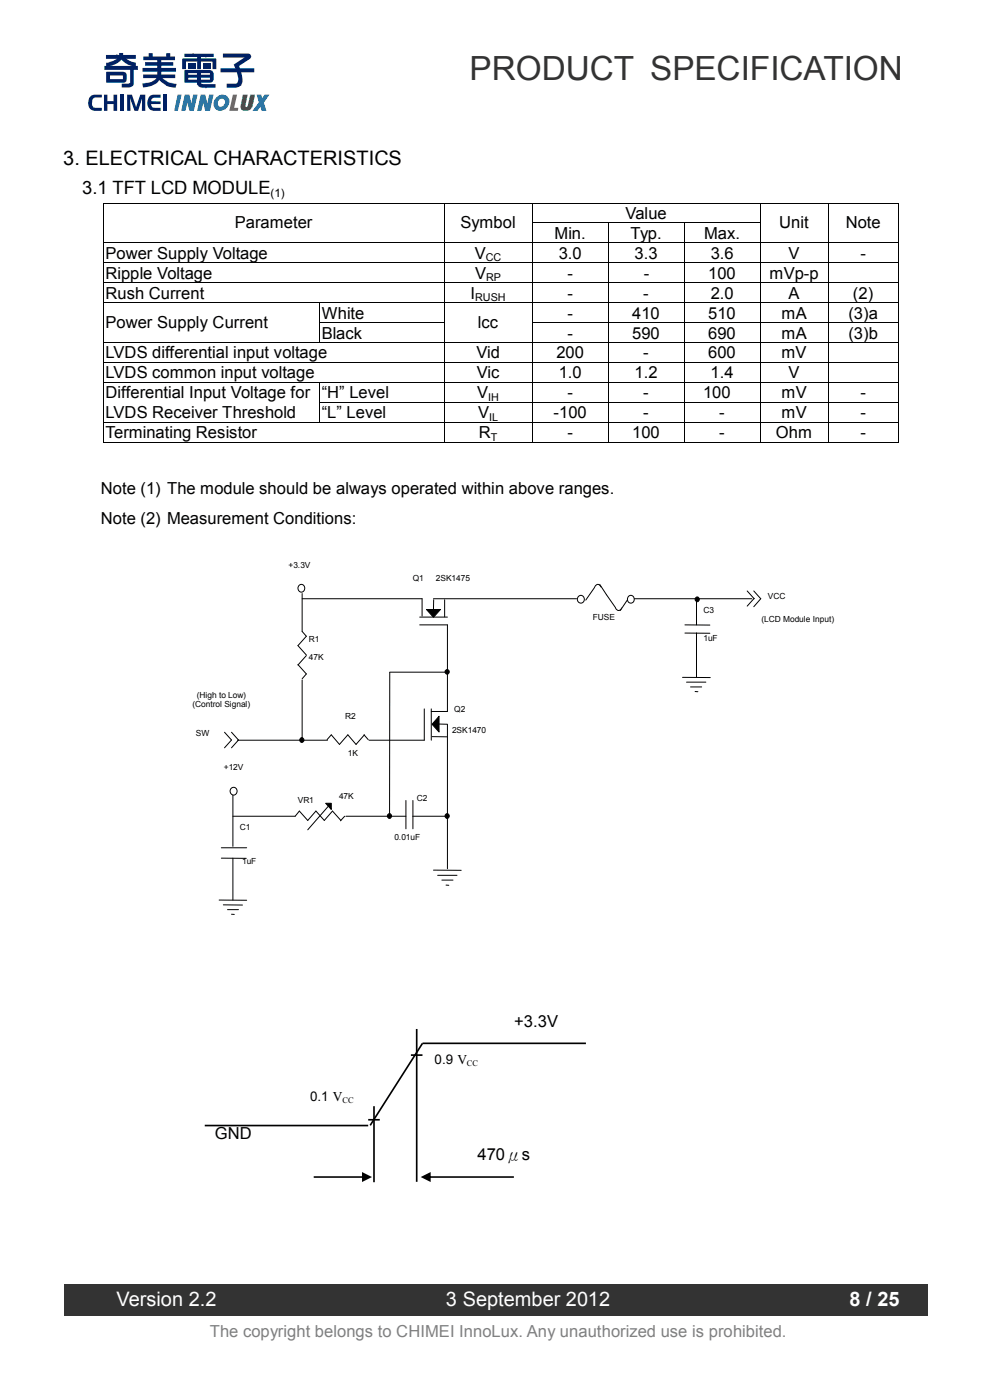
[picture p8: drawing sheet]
<svg xmlns="http://www.w3.org/2000/svg" width="210mm" height="297mm" viewBox="0 0 210 297" stroke-linecap="round" stroke-linejoin="round" font-family="sans-serif">
<path d="M13.8 272.3h183v6.8h-183z" fill-rule="evenodd" fill="#333"/>
<g fill="#002063">
<path d="M34.7 20.1h.8v3.4h-.8z" fill-rule="evenodd"/>
<path d="M31.9 20.3l.6-.2h1.6v.6h-1.2a.73 .73 0 0 0-.8 .8h2v.6h-2.1l.4 .7 1.7 .1v.6a3.3 3.3 0 0 1-2.1-.2 1.95 1.95 0 0 1-.1-3z" fill-rule="evenodd"/>
<path d="M27 20.1h1l.9 2.6 .9-2.6h1v3.4h-.7v-2.7l-.8 2.7h-.8l-.9-2.7 .1 2.7h-.7z" fill-rule="evenodd"/>
<path d="M25.5 20.1h.7v3.4h-.7z" fill-rule="evenodd"/>
<path d="M22.1 20.1h.7v1.4h1.3v-1.4h.7v3.4h-.7v-1.4h-1.3v1.4h-.7z" fill-rule="evenodd"/>
<path d="M19.3 20.3l.7-.2h1.6v.6h-1.2a.9 .9 0 0 0-.9 1.2l.1 .5 .2 .4 1.8 .1v.6a3.4 3.4 0 0 1-2.1-.2 2.01 2.01 0 0 1-.2-3z" fill-rule="evenodd"/>
</g>
<g fill="#007cc5">
<path d="M37.7 20.1h.8l-.8 3.4h-.7z" fill-rule="evenodd"/>
<path d="M39.2 20.1h1l.4 1.8 .4-1.8h.9l-.8 3.4h-.9l-.4-1.7-.5 1.7h-.9z" fill-rule="evenodd"/>
<path d="M42.6 20.1h.9l.5 1.8 .4-1.8h.9l-.8 3.4h-1l-.4-1.7-.4 1.7h-.9z" fill-rule="evenodd"/>
</g>
<path d="M49.4 20.1h.9l-.6 2.8h.8v.6h-1.9z" fill-rule="evenodd" fill="#df3232"/>
<path d="M51.5 20.1h1l-.4 2.2 .1 .4 .3-.2 .6-2.4h1l-.5 2.4a1.51 1.51 0 0 1-2.5 .6l-.1-.5z" fill-rule="evenodd" fill="#0e9f35"/>
<g fill="#007cc5">
<path d="M54.4 20.1h1l.2 .8 .5-.8h1l-1.1 1.7 .5 1.7h-1l-.3-.9-.6 .9h-1l1.3-1.8z" fill-rule="evenodd"/>
<path d="M45.9 20.7a1.57 1.57 0 0 0-.3 2.4 1.57 1.57 0 0 0 2.4-.2 1.56 1.56 0 0 0 .3-2.4 1.56 1.56 0 0 0-2.4 .2zM46.4 21.2a.78 .78 0 0 1 1.2 0 .78 .78 0 0 1-.1 1.2 .77 .77 0 0 1-1.2 0 .77 .77 0 0 1 .1-1.2z" fill-rule="evenodd"/>
</g>
<g fill="#002063">
<path d="M30.4 12h1.1v-.7h.9v.7h2.9v-.7h.8v.7h1v.8h-2.9v.4h2.5v.7h-2.5v.5h3.1v.8h-3.1v.6h3v.8h-2.7a4 4 0 0 0 3 1.2l-.2 .8a4.3 4.3 0 0 1-3.5-1.6 4.3 4.3 0 0 1-3.4 1.6l-.2-.9a3.5 3.5 0 0 0 3-1.1h-2.8v-.8h3v-.6h-3.2v-.8h3.2v-.5h-2.6v-.7h2.6v-.4h-3z"/>
<path d="M47.3 11.4h5.4a.62 .62 0 0 1 .5 .4 .62 .62 0 0 1-.2 .7l-2.3 1.5 .2 .5h3v.8h-2.8l.3 .8a1.79 1.79 0 0 1-.7 2.3l-.7 .2h-1.9v-.8h2l.4-.4v-.8l-.3-1.3h-3.4v-.8h3.1l-.3-.8 2.3-1.5h-4.6z"/>
<path d="M43.1 13.4h1.6v.4h-1.6z"/>
<path d="M43.1 14h1.6v.5h-1.6z"/>
<path d="M39.1 11.4h6.2v.7h-2.7v.3h3.2l.1 .1v2.2h-.8v-1.6h-2.5v1.6h-.8v-1.6h-2.3v1.6h-.8v-2.2l3.1-.1v-.3h-2.7z"/>
<path d="M39.8 13.4h1.7v.4h-1.7z"/>
<path d="M39.8 14h1.7v.5h-1.7z"/>
<path d="M22.6 15.3v2.2h3.7l.3-.1 .2-.4a1.88 1.88 0 0 0-.1-1.5l-.6-.3zM23.3 16h2.8v.8h-2.8z"/>
<path d="M22.5 11.7v.8h2.3l-1.7 .8h-.6v.7h-.4v.8h5.5v2.7l-.4 .3h-1.4v.8a3.2 3.2 0 0 0 2.2-.3l.4-.4v-3.1h.9v-.8h-.5v-.7l-1-.2-1-.6h2v-.8h-2.7v-.5h-.8v.5zM23.2 14a4 4 0 0 0 2.5-1.3l1.6 1.1 1.1 .2z"/>
<path d="M39.2 14.8l-.1 .2v2.5h2.7a1.15 1.15 0 0 0 1.1 1.1h2.8v-.8h-2.7l-.4-.3h1.9l.5-.1 .3-.6v-1.2a1.01 1.01 0 0 0-.8-.8zM42.6 15.5h1.9v.4h-1.9zM42.6 16.5h1.9v.4h-1.9zM39.9 16.5h1.9v.4h-1.8zM39.9 15.5h1.9v.4h-1.9z"/>
</g>
<g fill="#000">
<path d="M21.8 43h.2v.2h-.2zM21.8 47.2h.2v.2h-.2zM21.8 51.5h.2v.1h-.2zM21.8 55.7h.2v.2h-.2zM94.1 43h.2v.2h-.2zM94.1 47.2h.2v.2h-.2zM94.1 51.5h.2v.1h-.2zM94.1 55.7h.2v.2h-.2zM112.8 43h.2v.2h-.2zM112.8 47.2h.2v.2h-.2zM112.8 51.5h.2v.1h-.2zM112.8 55.7h.2v.2h-.2z"/>
<path d="M128.9 47.2h.2v.2h-.2zM128.9 51.5h.2v.1h-.2zM128.9 55.7h.2v.2h-.2zM145 47.2h.2v.2h-.2zM145 51.5h.2v.1h-.2zM145 55.7h.2v.2h-.2zM161.2 43h.1v.2h-.1zM161.2 47.2h.1v.2h-.1zM161.2 51.5h.1v.1h-.1zM161.2 55.7h.1v.2h-.1zM175.6 43h.2v.2h-.2zM175.6 47.2h.2v.2h-.2z"/>
<path d="M175.6 51.5h.2v.1h-.2zM175.6 55.7h.2v.2h-.2zM190.4 43h.2v.2h-.2zM190.4 47.2h.2v.2h-.2zM190.4 51.5h.2v.1h-.2zM190.4 55.7h.2v.2h-.2zM21.8 59.9h.2v.2h-.2zM21.8 64.2h.2v.1h-.2zM21.8 68.4h.2v.2h-.2zM21.8 72.6h.2v.2h-.2zM21.8 76.9h.2v.1h-.2zM67.6 64.2h.2v.1h-.2z"/>
<path d="M67.6 68.4h.2v.2h-.2zM67.6 72.6h.2v.2h-.2zM94.1 59.9h.2v.2h-.2zM94.1 64.2h.2v.1h-.2zM94.1 68.4h.2v.2h-.2zM94.1 72.6h.2v.2h-.2zM94.1 76.9h.2v.1h-.2zM112.8 59.9h.2v.2h-.2zM112.8 64.2h.2v.1h-.2zM112.8 68.4h.2v.2h-.2zM112.8 72.6h.2v.2h-.2zM112.8 76.9h.2v.1h-.2z"/>
<path d="M128.9 59.9h.2v.2h-.2zM128.9 64.2h.2v.1h-.2zM128.9 68.4h.2v.2h-.2zM128.9 72.6h.2v.2h-.2zM128.9 76.9h.2v.1h-.2zM145 59.9h.2v.2h-.2zM145 64.2h.2v.1h-.2zM145 68.4h.2v.2h-.2zM145 72.6h.2v.2h-.2zM145 76.9h.2v.1h-.2zM161.2 59.9h.1v.2h-.1zM161.2 64.2h.1v.1h-.1z"/>
<path d="M161.2 68.4h.1v.2h-.1zM161.2 72.6h.1v.2h-.1zM161.2 76.9h.1v.1h-.1zM175.6 59.9h.2v.2h-.2zM175.6 64.2h.2v.1h-.2zM175.6 68.4h.2v.2h-.2zM175.6 72.6h.2v.2h-.2zM175.6 76.9h.2v.1h-.2zM190.4 59.9h.2v.2h-.2zM190.4 64.2h.2v.1h-.2zM190.4 68.4h.2v.2h-.2zM190.4 72.6h.2v.2h-.2z"/>
<path d="M190.4 76.9h.2v.1h-.2zM21.8 81.1h.2v.2h-.2zM21.8 85.3h.2v.2h-.2zM21.8 89.6h.2v.1h-.2zM21.8 93.8h.2v.2h-.2zM67.6 81.1h.2v.2h-.2zM67.6 85.3h.2v.2h-.2zM67.6 89.6h.2v.1h-.2zM94.1 81.1h.2v.2h-.2zM94.1 85.3h.2v.2h-.2zM94.1 89.6h.2v.1h-.2zM94.1 93.8h.2v.2h-.2z"/>
<path d="M112.8 81.1h.2v.2h-.2zM112.8 85.3h.2v.2h-.2zM112.8 89.6h.2v.1h-.2zM112.8 93.8h.2v.2h-.2zM128.9 81.1h.2v.2h-.2zM128.9 85.3h.2v.2h-.2zM128.9 89.6h.2v.1h-.2zM128.9 93.8h.2v.2h-.2zM145 81.1h.2v.2h-.2zM145 85.3h.2v.2h-.2zM145 89.6h.2v.1h-.2zM145 93.8h.2v.2h-.2z"/>
<path d="M161.2 81.1h.1v.2h-.1zM161.2 85.3h.1v.2h-.1zM161.2 89.6h.1v.1h-.1zM161.2 93.8h.1v.2h-.1zM175.6 81.1h.2v.2h-.2zM175.6 85.3h.2v.2h-.2zM175.6 89.6h.2v.1h-.2zM175.6 93.8h.2v.2h-.2zM190.4 81.1h.2v.2h-.2zM190.4 85.3h.2v.2h-.2zM190.4 89.6h.2v.1h-.2zM190.4 93.8h.2v.2h-.2z"/>
<path d="M66.5 249.5h10.6v.4h-10.6zM76.8 248.6l2.1 1.1-2.1 1.1z"/>
<path d="M91 249.5h18v.4h-18zM89.2 249.7l2.2-1.1v2.2z"/>
</g>
<g fill="none" stroke="#000" stroke-width=".21">
<path d="M21.9 43.2v4M21.9 47.4v4.1M21.9 51.6v4.1M21.9 55.9v4M22 43.1h72.1M22 51.5h72.1M22 55.8h72.1M94.2 43.2v4M94.2 47.4v4.1M94.2 51.6v4.1M94.2 55.9v4M94.3 43.1h18.5"/>
<path d="M94.3 51.5h18.5M94.3 55.8h18.5M112.9 43.2v4M112.9 47.4v4.1M112.9 51.6v4.1M112.9 55.9v4M113 43.1h48.2M113 47.3h15.9M113 51.5h15.9M113 55.8h15.9M129 47.4v4.1M129 51.6v4.1"/>
<path d="M129 55.9v4M129.1 47.3h15.9M129.1 51.5h15.9M129.1 55.8h15.9M145.1 47.4v4.1M145.1 51.6v4.1M145.1 55.9v4M145.2 47.3h16M145.2 51.5h16M145.2 55.8h16M161.2 43.2v4M161.2 47.4v4.1"/>
<path d="M161.2 51.6v4.1M161.2 55.9v4M161.3 43.1h14.3M161.3 51.5h14.3M161.3 55.8h14.3M175.7 43.2v4M175.7 47.4v4.1M175.7 51.6v4.1M175.7 55.9v4M175.8 43.1h14.6M175.8 51.5h14.6M175.8 55.8h14.6"/>
<path d="M190.5 43.2v4M190.5 47.4v4.1M190.5 51.6v4.1M190.5 55.9v4M21.9 60.1v4.1M21.9 64.3v4.1M21.9 68.6v4M21.9 72.8v4.1M21.9 77v4.1M22 60h72.1M22 64.2h45.6M22 72.7h45.6"/>
<path d="M22 76.9h72.1M67.7 64.3v4.1M67.7 68.6v4M67.8 64.2h26.3M67.8 68.5h26.3M67.8 72.7h26.3M94.2 60.1v4.1M94.2 64.3v4.1M94.2 68.6v4M94.2 72.8v4.1M94.2 77v4.1M94.3 60h18.5"/>
<path d="M94.3 64.2h18.5M94.3 72.7h18.5M94.3 76.9h18.5M112.9 60.1v4.1M112.9 64.3v4.1M112.9 68.6v4M112.9 72.8v4.1M112.9 77v4.1M113 60h15.9M113 64.2h15.9M113 68.5h15.9M113 72.7h15.9"/>
<path d="M113 76.9h15.9M129 60.1v4.1M129 64.3v4.1M129 68.6v4M129 72.8v4.1M129 77v4.1M129.1 60h15.9M129.1 64.2h15.9M129.1 68.5h15.9M129.1 72.7h15.9M129.1 76.9h15.9M145.1 60.1v4.1"/>
<path d="M145.1 64.3v4.1M145.1 68.6v4M145.1 72.8v4.1M145.1 77v4.1M145.2 60h16M145.2 64.2h16M145.2 68.5h16M145.2 72.7h16M145.2 76.9h16M161.2 60.1v4.1M161.2 64.3v4.1M161.2 68.6v4"/>
<path d="M161.2 72.8v4.1M161.2 77v4.1M161.3 60h14.3M161.3 64.2h14.3M161.3 68.5h14.3M161.3 72.7h14.3M161.3 76.9h14.3M175.7 60.1v4.1M175.7 64.3v4.1M175.7 68.6v4M175.7 72.8v4.1M175.7 77v4.1"/>
<path d="M175.8 60h14.6M175.8 64.2h14.6M175.8 68.5h14.6M175.8 72.7h14.6M175.8 76.9h14.6M190.5 60.1v4.1M190.5 64.3v4.1M190.5 68.6v4M190.5 72.8v4.1M190.5 77v4.1M21.9 81.3v4M21.9 85.5v4.1"/>
<path d="M21.9 89.7v4.1M22 81.2h45.6M22 89.6h45.6M22 93.9h72.1M67.7 81.3v4M67.7 85.5v4.1M67.8 81.2h26.3M67.8 85.4h26.3M67.8 89.6h26.3M94.2 81.3v4M94.2 85.5v4.1M94.2 89.7v4.1"/>
<path d="M94.3 81.2h18.5M94.3 85.4h18.5M94.3 89.6h18.5M94.3 93.9h18.5M112.9 81.3v4M112.9 85.5v4.1M112.9 89.7v4.1M113 81.2h15.9M113 85.4h15.9M113 89.6h15.9M113 93.9h15.9M129 81.3v4"/>
<path d="M129 85.5v4.1M129 89.7v4.1M129.1 81.2h15.9M129.1 85.4h15.9M129.1 89.6h15.9M129.1 93.9h15.9M145.1 81.3v4M145.1 85.5v4.1M145.1 89.7v4.1M145.2 81.2h16M145.2 85.4h16M145.2 89.6h16"/>
<path d="M145.2 93.9h16M161.2 81.3v4M161.2 85.5v4.1M161.2 89.7v4.1M161.3 81.2h14.3M161.3 85.4h14.3M161.3 89.6h14.3M161.3 93.9h14.3M175.7 81.3v4M175.7 85.5v4.1M175.7 89.7v4.1M175.8 81.2h14.6"/>
<path d="M175.8 85.4h14.6M175.8 89.6h14.6M175.8 93.9h14.6M190.5 81.3v4M190.5 85.5v4.1M190.5 89.7v4.1M64.1 125.9v8.1l.9 1-1.8 2 1.8 2M64.1 127h25.4v3.7M65 139.1l-1.8 2M89 132.6h5.9v18.3h-3.4M89 130.9h5.9M90.5 129.3h2.9l-1.5 1.7z"/>
<path d="M91.9 127h30.4M92 127.2l-.1 2M94.3 127.2v3.7M126.2 124.5l-2 2.8M127.2 124l1.5 2.2M134.5 127h25M145.3 132.6h5.3M145.3 134.3h5.3M147.7 127.6v5M147.7 134.3v9.4M158.5 125.4l1.5 1.6M159.9 125.4l1.5 1.6-1.5 1.7"/>
<path d="M160 126.9l-1.5 1.7M47.6 155.3l1.5 1.7-1.5 1.6M49.1 155.3l1.5 1.7-1.5 1.6M50.4 157h19.1M63.2 141l1.8 2-.9 1M64.1 144.2v12.7M77.2 155.9l.9 1M77.3 155.9l-1.8 2-1.7-2-1.8 2-1.7-2-.9 1M82.7 142.6h12.2M82.7 142.6l-.1 30.7M90 150.4v6.6h-11.7M91.5 150.4v6.6"/>
<path d="M91.7 156.3h3.2M93.1 152v3.3l-1.4-1.7zM93.1 153.6h1.8M94.9 153.7v30.6M144.8 143.7h5.9M145.6 144.7h4.1M146.5 145.7h2.3M147.4 146.7h.6M46.9 179.8h5.4M49.4 173.2h13.2l.9-1.1 1.8 2 1.7-2 1.8 2 1.7-2 1.8 2M49.4 168.7v10.9M69.1 170.4h1.2v1.3z"/>
<path d="M69.6 171l-4.3 5M73.1 173.2l-.9 .9M73.4 173.2h12.7M86.1 169.8v6M87.5 173.2h6.9M87.6 169.8v6M46.5 190.9l5.8 .1M46.9 182.1h5.3M47.4 192h4M48.3 193h2.3M49.1 193.9l.6 .1M49.4 182.1v8.8"/>
<path d="M91.9 184.6h5.9M92.8 185.7h4.1M93.7 186.7h2.4M94.6 187.8h.6"/>
<circle cx="64" cy="124.8" r=".78"/>
<circle cx="147.9" cy="127.1" r=".47"/>
<circle cx="64" cy="157" r=".48"/>
<circle cx="94.8" cy="142.5" r=".46"/>
<circle cx="49.6" cy="167.8" r=".79"/>
<circle cx="82.6" cy="173.1" r=".47"/>
<circle cx="94.8" cy="173.1" r=".47"/>
</g>
<path d="M88.4 218.3v32.4M43.4 238.8h34.7M78.1 237.6h2.5M79.3 234.7v16.1M87.2 223.8h2.4M124.3 221.3h-34.7l-11.1 17.4" fill="none" stroke="#000" stroke-width=".35"/>
<g fill="#000">
<path d="M90.5 129.3h2.9l-1.5 1.7zM93.1 152v3.3l-1.4-1.7zM69.1 170.4h1.2v1.3z"/>
<circle cx="147.9" cy="127.1" r=".47"/>
<circle cx="64" cy="157" r=".48"/>
<circle cx="94.8" cy="142.5" r=".46"/>
<circle cx="82.6" cy="173.1" r=".47"/>
<circle cx="94.8" cy="173.1" r=".47"/>
</g>
<path d="M126.4 124.2a.62 .62 0 0 1 .6-.2 .62 .62 0 0 1 .5 .5l-.7 1-.6-1.1z" fill-rule="evenodd" fill="#fff"/>
<path d="M126.2 124.4a.65 .65 0 0 1 .7-.4 .65 .65 0 0 1 .6 .5" fill="none" stroke="#000" stroke-width=".21"/>
<circle cx="123.2" cy="127.1" r=".8" fill="#fff"/>
<circle cx="123.2" cy="127.1" r=".8" fill="none" stroke="#000" stroke-width=".21"/>
<path d="M133.3 126.5a.76 .76 0 0 1 1 .1 .76 .76 0 0 1 0 1.1 .76 .76 0 0 1-1 0 .96 .96 0 0 1 0-1.2z" fill-rule="evenodd" fill="#fff"/>
<path d="M128.7 126.2l1.9 2.8M133.1 127.3l-1.5 2.2M133.3 126.5a.76 .76 0 0 1 1 .1 .76 .76 0 0 1 0 1.1 .76 .76 0 0 1-1 0 .96 .96 0 0 1 0-1.2z" fill="none" stroke="#000" stroke-width=".21"/>
<path d="M131.2 127.9l.7 1.1a.65 .65 0 0 1-.6 .5 .65 .65 0 0 1-.7-.5z" fill-rule="evenodd" fill="#fff"/>
<path d="M131.9 129a.65 .65 0 0 1-.6 .5 .65 .65 0 0 1-.7-.5" fill="none" stroke="#000" stroke-width=".21"/>
<text font-size="7.1" fill="#333" x="99.6" y="16.9">PRODUCT SPECIFICATION</text>
<text font-size="4.2" x="13.4" y="35">3. ELECTRICAL CHARACTERISTICS</text>
<g font-size="4.2" fill="#fff">
<text x="24.7" y="277">Version 2.2</text>
<text x="94.6" y="277">3 September 2012</text>
<text x="180.2" y="277">8 / 25</text>
</g>
<text font-size="3.9" x="17.4" y="41.2">3.1 TFT LCD MODULE</text>
<g font-size="3.5">
<text x="132.7" y="46.4">Value</text>
<text x="49.8" y="48.4">Parameter</text>
<text x="97.7" y="48.4">Symbol</text>
<text x="117.6" y="50.6">Min.</text>
<text x="133.7" y="50.6">Typ.</text>
<text x="149.4" y="50.6">Max.</text>
<text x="165.3" y="48.4">Unit</text>
<text x="179.4" y="48.4">Note</text>
<text x="22.4" y="54.9">Power Supply Voltage</text>
<text x="22.4" y="59.1">Ripple Voltage</text>
<text x="100.7" y="54.9">V</text>
<text x="100.8" y="59.1">V</text>
<text x="118.5" y="54.9">3.0</text>
<text x="120.4" y="59.1">-</text>
<text x="134.6" y="54.9">3.3</text>
<text x="136.6" y="59.1">-</text>
<text x="150.2" y="59.1">100</text>
<text x="150.7" y="54.9">3.6</text>
<text x="163.2" y="59.1">mVp-p</text>
<text x="167.3" y="54.9">V</text>
<text x="182.5" y="54.9">-</text>
<text x="22.4" y="63.3">Rush Current</text>
<text x="99.8" y="63.3">I</text>
<text x="120.4" y="63.3">-</text>
<text x="136.4" y="63.3">-</text>
<text x="150.8" y="63.3">2.0</text>
<text x="167.3" y="63.3">A</text>
<text x="180.9" y="63.3">(2)</text>
<text x="22.4" y="69.6">Power Supply Current</text>
<text x="68.2" y="67.6">White</text>
<text x="68.2" y="71.8">Black</text>
<text x="101.4" y="69.6">lcc</text>
<text x="120.4" y="71.8">-</text>
<text x="120.4" y="67.6">-</text>
<text x="134.1" y="71.8">590</text>
<text x="134.1" y="67.6">410</text>
<text x="150.2" y="71.8">690</text>
<text x="150.2" y="67.6">510</text>
<text x="165.8" y="71.8">mA</text>
<text x="165.8" y="67.6">mA</text>
<text x="180" y="71.8">(3)b</text>
<text x="180" y="67.6">(3)a</text>
<text x="22.4" y="76">LVDS differential input voltage</text>
<text x="101" y="76">Vid</text>
<text x="118" y="76">200</text>
<text x="136.4" y="76">-</text>
<text x="150.2" y="76">600</text>
<text x="165.8" y="76">mV</text>
<text x="22.4" y="80.3">LVDS common input voltage</text>
<text x="101.1" y="80.3">Vic</text>
<text x="118.5" y="80.3">1.0</text>
<text x="134.6" y="80.3">1.2</text>
<text x="150.7" y="80.3">1.4</text>
<text x="167.3" y="80.3">V</text>
<text x="22.4" y="84.5">Differential Input Voltage for</text>
<text x="22.4" y="88.6">LVDS Receiver Threshold</text>
<text x="68.2" y="84.5">“H” Level</text>
<text x="68.2" y="88.7">“L” Level</text>
<text x="101.2" y="84.5">V</text>
<text x="101.4" y="88.7">V</text>
<text x="117.4" y="88.7">-100</text>
<text x="120.4" y="84.5">-</text>
<text x="136.4" y="88.7">-</text>
<text x="136.4" y="84.5">-</text>
<text x="149.1" y="84.5">100</text>
<text x="152.6" y="88.7">-</text>
<text x="165.8" y="84.5">mV</text>
<text x="165.8" y="88.7">mV</text>
<text x="182.5" y="84.5">-</text>
<text x="182.5" y="88.7">-</text>
<text x="22.4" y="93">Terminating Resistor</text>
<text x="101.6" y="93">R</text>
<text x="120.4" y="93">-</text>
<text x="134.1" y="93">100</text>
<text x="152.6" y="93">-</text>
<text x="164.6" y="93">Ohm</text>
<text x="182.5" y="93">-</text>
<text x="21.4" y="104.8">Note (1) The module should be always operated within above ranges.</text>
<text x="21.4" y="111.1">Note (2) Measurement Conditions:</text>
<text x="109.1" y="217.8">+3.3V</text>
<text x="45.6" y="241.6">GND</text>
<text x="101.3" y="246.1">470μs</text>
</g>
<text font-size="3.5" fill="#808080" x="44.5" y="283.6">The copyright belongs to CHIMEI InnoLux. Any unauthorized use is prohibited.</text>
<g font-size="2.8">
<text x="92.2" y="225.8">0.9 V</text>
<text x="65.8" y="233.6">0.1 V</text>
</g>
<text font-size="2.5" x="57.4" y="41.8">(1)</text>
<g font-size="2.3">
<text x="103" y="55.4">CC</text>
<text x="103.1" y="59.7">RP</text>
<text x="100.8" y="63.9">RUSH</text>
<text x="103.5" y="85.1">IH</text>
<text x="103.8" y="89.3">IL</text>
<text x="104.1" y="93.5">T</text>
</g>
<g font-size="1.8">
<text x="61.2" y="120.5">+3.3V</text>
<text x="87.5" y="123.3">Q1</text>
<text x="92.5" y="123.3">2SK1475</text>
<text x="125.7" y="131.6">FUSE</text>
<text x="149.2" y="129.9">C3</text>
<text x="161.5" y="132">(LCD Module Input)</text>
<text x="162.9" y="127">VCC</text>
<text x="65.5" y="136.1">R1</text>
<text x="149.2" y="136.1">1uF</text>
<text x="65.5" y="140">47K</text>
<text x="41.7" y="148.1">(High to Low)</text>
<text x="40.8" y="150.1">(Control Signal)</text>
<text x="73.2" y="152.5">R2</text>
<text x="95.9" y="155.6">2SK1470</text>
<text x="96.4" y="151.1">Q2</text>
<text x="41.6" y="156.1">SW</text>
<text x="73.8" y="160.3">1K</text>
<text x="47.5" y="163.3">+12V</text>
<text x="63.2" y="170.3">VR1</text>
<text x="71.9" y="169.4">47K</text>
<text x="88.4" y="170">C2</text>
<text x="50.9" y="176.1">C1</text>
<text x="83.7" y="178.1">0.01uF</text>
<text x="51.4" y="183.3">1uF</text>
<text x="99.1" y="226.1">CC</text>
<text x="72.6" y="234">CC</text>
</g>
</svg>
